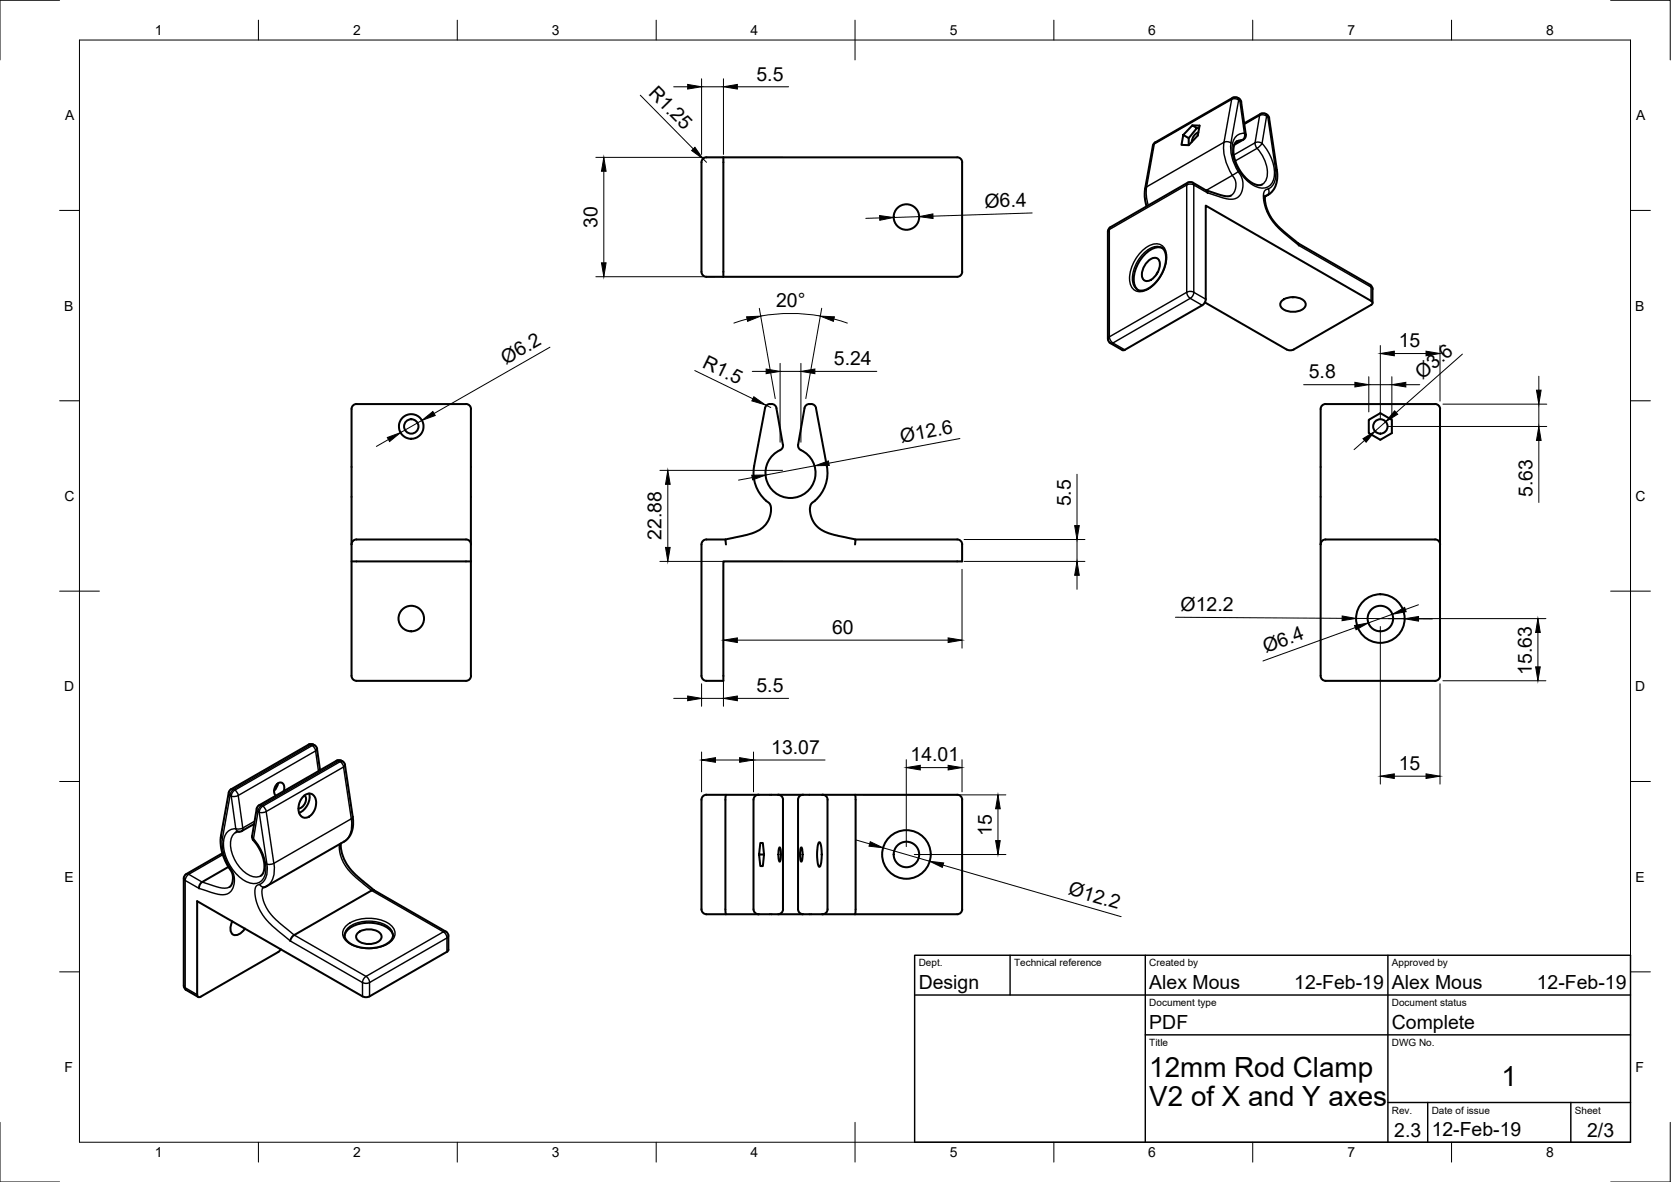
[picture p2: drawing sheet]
<svg xmlns="http://www.w3.org/2000/svg" width="420mm" height="297mm" viewBox="0 0 420 297" stroke-linecap="round" stroke-linejoin="round" font-family="sans-serif">
<!-- layer: Visible -->
<g fill="none" stroke="#000" stroke-width=".51">
<path d="M181.9 39.5v30.1M298.9 34.7v1.8M299.8 31.5l1.1 .7-2 2.5-1.4-.8zM299.8 31.5l1.8 .1-.4 2.4-2.3 2.5-1.8-.1 .4-2.5M300.9 32.2h.6M301.3 33.3a2.65 2.65 0 0 0-1.6 2.3M311.1 35.4l-.8 1-.2 1.8 .4 1.9 1.1 2.5 1.2 1.6 1.6 1.5 1.8 .8 1.2-.1M311.5 24.8l-.9-.4-.7 .2-19.6 11.3-.4 .7-2 10.8a9.7 9.7 0 0 0 .4 4.5M311.5 24.7l.5 .7 1.3 8.4a1.26 1.26 0 0 1-.7 1.3l-2.3 1.3M319.1 29.7l2 13a5.9 5.9 0 0 1-2.2 6.2l-.8 .5M319.1 29.7a1.66 1.66 0 0 0-2.1-1.1l-4.2 2.4M241.9 40.8v27.5"/>
<path d="M241.9 40.8a1.23 1.23 0 0 0-1.2-1.3h-63.1a1.26 1.26 0 0 0-1.2 1.3v27.5a1.26 1.26 0 0 0 1.2 1.3h63.1a1.26 1.26 0 0 0 1.2-1.3M303.3 47.8l4.4 1.4 1.2 .1 .6-.1M303.6 48.5l-.2-.6-3.5-2-.9-.1-19.8 11.3-.5 .5-.1 .6v27l.3 .8 3.3 2M318.1 49.2v1a12.4 12.4 0 0 0 5.5 8.7l2.8 2.3M288.4 65.9a2.09 2.09 0 0 1 2.7-.9 3.8 3.8 0 0 1-1.2 5 1.52 1.52 0 0 1-1.5 .6 1.52 1.52 0 0 1-1.2-1 4.6 4.6 0 0 1 1.2-3.7zM291.2 68.3l-.4 .7M292.1 62.2l.5 .5 .4 .7 .2 1.5-.5 2.5-.9 1.9-1.4 1.9-1.8 1.4-1.4 .4-1.2-.2M292.2 62.3a4.3 4.3 0 0 0-4.7 2 8.3 8.3 0 0 0-2.1 7.6l.8 1M303 76l20.5 11.8 .7 .2 1.1-.2 19.5-11.2 .3-.5-.3-.5-41.6-23.9v23.5l-.2 .7-.7 .8-19.5 11.2M322.4 75.5a4.4 4.4 0 0 1 5.7 .4 1.58 1.58 0 0 1-1.3 2.2 4.3 4.3 0 0 1-4.7-1 1.21 1.21 0 0 1 .3-1.6zM324.9 74.7h.4M326.4 61.2l18.4 10.6 .3 .8v3.5"/>
<path d="M326.4 61.2l.2 .5M282.8 87.9l-.6 .1M189.6 117.1a9.3 9.3 0 0 0 3 8.7M192.4 102.6l-2.8 14.5M192.4 102.5a1.5 1.5 0 0 1 1.4-1 1.5 1.5 0 0 1 1.4 1.1l1.7 9.1-.1 .7-.6 .7M196.1 113.1a6.3 6.3 0 0 0-2.3 9.6 6.3 6.3 0 0 0 9.9 0 6.3 6.3 0 0 0-2.3-9.6M203.9 101.5h-.4a1.26 1.26 0 0 0-1.2 1.1l-1.6 9.2 .2 .9 .5 .4M204 101.5l.6 .2 .6 .8M205.2 102.6l2.7 14.5M207.9 117.1a9.3 9.3 0 0 1-3 8.7M333.3 101.5h27.5a1.23 1.23 0 0 1 1.3 1.3v34M333.3 101.5a1.26 1.26 0 0 0-1.2 1.3v34"/>
<path d="M344.2 105.5l2.9-1.7 2.9 1.7v3.3l-2.9 1.7-2.9-1.7zM88.4 136.8a1.26 1.26 0 0 1 1.3-1.2h27.5a1.22 1.22 0 0 1 1.2 1.2M88.4 136.8v-34a1.26 1.26 0 0 1 1.3-1.3h27.5a1.22 1.22 0 0 1 1.2 1.3v34M88.4 136.8v33a1.26 1.26 0 0 0 1.3 1.3h27.5a1.26 1.26 0 0 0 1.2-1.3v-33M182.4 135.6h-4.8a1.26 1.26 0 0 0-1.2 1.2v33a1.26 1.26 0 0 0 1.2 1.3h4.3v-30h60v-4.3M182.4 135.6l.1 1.2M192.6 125.8l.9 .7 .3 .8a6.3 6.3 0 0 1-5.2 6.9l-6.2 1.4M204.9 125.8l-.8 .7-.3 .5a6.3 6.3 0 0 0 5.4 7.3l5.9 1.3-.1 1.2M215.1 135.6h25.6a1.26 1.26 0 0 1 1.2 1.2M332.1 136.8v33a1.26 1.26 0 0 0 1.2 1.3M333.3 135.6h27.5a1.26 1.26 0 0 1 1.3 1.2M333.3 135.6a1.26 1.26 0 0 0-1.2 1.2"/>
<path d="M362.1 136.8v33a1.26 1.26 0 0 1-1.3 1.3h-27.5M88.4 141.1h30M69.6 197.1l.2 .1M69.9 196.9l-.4 1.1-.6 .7M71.3 198.8a1.37 1.37 0 0 0-.9-2.2 2.22 2.22 0 0 0-1.1 3.4M76.5 199.9a1.62 1.62 0 0 1 0 2.3 1.81 1.81 0 0 1-1.4 1M77.7 199.4a4.4 4.4 0 0 1-2.5 4.9M79.1 187.3l-.9-.3-.6 .1-19.7 11.4-.4 .7-1.9 10.8a14.3 14.3 0 0 0 2.8 9.5l.2 .9a2.73 2.73 0 0 1-.9 2.5M79.1 187.3l.4 .4 .2 .5M79.7 188.2l.8 5.4M86.1 191.4l-.9-.4-.6 .2-19.4 11.2M86.2 191.3l.6 .9"/>
<path d="M86.7 192.3l2 13a5.9 5.9 0 0 1-2.2 6.2l-19.6 11.3-.7 .2M182.5 199.7h-4.9a1.26 1.26 0 0 0-1.2 1.3v27.5a1.26 1.26 0 0 0 1.2 1.3h4.9M190.7 199.7l-8.2 .1-.1 29.1 .1 .9M190.7 199.7h4.9M190.7 199.7a1.26 1.26 0 0 0-1.2 1.3v27.5a1.26 1.26 0 0 0 1.2 1.3M195.6 199.7h6.3M195.6 199.7a1.23 1.23 0 0 1 1.3 1.3v27.5a1.26 1.26 0 0 1-1.3 1.3M201.9 199.7h4.9M201.9 199.7a1.26 1.26 0 0 0-1.2 1.3v27.5a1.26 1.26 0 0 0 1.2 1.3M206.8 199.7h8.2M206.8 199.7a1.26 1.26 0 0 1 1.3 1.3v27.5a1.22 1.22 0 0 1-1.3 1.3M215 199.7l.1 1.2v27.7l-.1 1.2"/>
<path d="M215 199.7h25.7a1.26 1.26 0 0 1 1.2 1.3M55.9 214.4l-9.1 5.3-.5 .7-.1 27.3 .4 .9 3.2 1.9M57.4 217.9l-6.6 3.8a1.8 1.8 0 0 0-.8 1.6M60.1 209l-.9 .2M63.9 207.1l-3.1 1.7-.7 .2M64.5 203.3l-1.1 6.8a3.9 3.9 0 0 0 1.2 2.1l1.2 2.4 .6 2v2.1l-.3 .9-.5 .5M65.1 202.4l-.6 .8M76.3 200.1a1.79 1.79 0 0 1 2.2-.5 1.79 1.79 0 0 1 1 2 3.6 3.6 0 0 1-2.9 3.9 2.4 2.4 0 0 1-1.4-3.3l.3-1zM85.7 212l.3 2.5 1.3 2.9 2.2 2.5 4.5 3.8M190.9 214.7l.3 2.9h.6l.3-2.9-.3-2.9h-.6l-.3 2.9h1.2M196 213a.96 .96 0 0 1 .3 1.2v1.1a.96 .96 0 0 1-.3 1.2l-.3-1.4zM201.4 213a4.6 4.6 0 0 1 0 3.5l-.2-1.2v-1.7z"/>
<path d="M205.9 211.7h.1a6 6 0 0 1 .6 4 2.67 2.67 0 0 1-.6 2.1 9.2 9.2 0 0 1-.3-5.4zM241.9 201v27.5M58.4 231.5a2.62 2.62 0 0 0 .2 3.4 2.62 2.62 0 0 0 3-1.5M69.9 239.3l-19.4 11.2h-.7l-.2-.5M70.6 238.5l-.7 .8M86.6 235l.5 1.2 1.4 1.2 2.1 .7 2 .2 2.5-.3 1.9-.7 1.4-1.1 .4-1.2M86.6 235.2a4 4 0 0 1 3.2-2.9 8.5 8.5 0 0 1 8.6 1.7l.4 1.2M90 234.4a4.4 4.4 0 0 1 5.8 .4 1.58 1.58 0 0 1-1.4 2.2 4.3 4.3 0 0 1-4.7-1 1.21 1.21 0 0 1 .3-1.6zM92.6 237.2h.3M94 223.7l-.6 .1-19.4 11.2-.6 .5-.4 1M94 223.7l18.1 10.4M112.1 234.1l.5 .5 .2 .6"/>
<path d="M112.7 235.2v3.5M112.8 238.7l-.4 .5-19.5 11.2-.7 .2-.7-.1-41.9-24v23.5M182.5 229.8h8.2M190.7 229.8h11.2M201.9 229.8h4.9M206.8 229.8h8.2M241.9 228.5a1.26 1.26 0 0 1-1.2 1.3h-25.7"/>
<circle cx="227.9" cy="54.5" r="3.2"/>
<circle cx="103.4" cy="107.2" r="3.1"/>
<circle cx="103.4" cy="107.2" r="1.81"/>
<circle cx="347.1" cy="107.2" r="1.81"/>
<circle cx="103.4" cy="155.4" r="3.2"/>
<circle cx="347.1" cy="155.4" r="6.1"/>
<circle cx="347.1" cy="155.4" r="3.2"/>
<circle cx="227.9" cy="214.7" r="6.1"/>
<circle cx="227.9" cy="214.7" r="3.2"/>
</g>
<!-- layer: Visible Narrow -->
<g fill="none" stroke="#000" stroke-width=".36">
<path d="M290.5 35.8l-.6 .8M307.8 35.8a12.3 12.3 0 0 0 2.1 8.3M307.8 35.8l-19.5 11.2M307.8 35.8l1-.2 .7 .3M309.5 35.9a10.7 10.7 0 0 0 1.8 7.2M309.7 25l-19.5 11.2-1.9 10.8M309.7 25l-1.9 10.8M309.7 25l1.1-.2 .7 .3M309.9 24.6l-.2 .4M311.2 24.6l.3 .5M311.4 25.2l.3 .1M311.4 25.2l-1.9 10.7"/>
<path d="M311.5 24.7l.3 .6M311.7 25.3l1.2 8.2M311.8 25.3l.3 .3M312.4 35.1l-2 1.2M312.4 35.1l-1.3 .3M312.6 35.1h-.2M312.9 33.5l.1 .4a1.38 1.38 0 0 1-.6 1.2M312.9 33.5l.4 .3M312.9 33.5a3 3 0 0 0-3.1 3.3 11.4 11.4 0 0 0 6.1 10.2 3.1 3.1 0 0 0 4.5-3.1 11.4 11.4 0 0 0-3.1-7.9M315.6 35.9l-5.4 3.1M315.6 35.9l.1 .7 .4 .7M315.6 35.9l.7-.2 1 .3"/>
<path d="M316.1 37.3l-5.5 3.1M316.1 37.3a8.5 8.5 0 0 1 2.3 7.9l-1 1.1M316.7 29l-1.1 6.9M316.7 29l-3.8 2.2M317 28.6l-.3 .4M317.3 36.1l1.2-6.9 .3 .2 1.9 13M317.3 36l-1.2 1.3M318.2 28.6l.3 .6-1.1-.4-.7 .2M318.5 28.8l.6 .9M278.9 57.7l19.5-11.2v27l-19.5 11.2zM278.9 57.7l-.3 .5M279.2 57.1l-.3 .6"/>
<path d="M288.3 47l-.1 1.8 .5 2.8M288.3 47l-.4 .4M298.7 45.9l-.3 .6 1.1-.2 .7 .2-.3-.6M309.9 44.1l.7 1.1 .2 1a3.3 3.3 0 0 1-1.3 3M309.9 44.1l-6.6 3.7M311.3 43.1l.7 1.1 .5 1.7-.2 2.2-.9 1.3a3.8 3.8 0 0 1-4 .3l-3.8-1.2-3.4-2v27l3 1.7M311.3 43.1l-1.4 1M318.6 49.1l-.5 .1M318.6 49.1l-.5 .3M318.9 49l-.3 .1M318.9 47.5a1.56 1.56 0 0 0-1.2 2.1l.5 2.7 .8 1.8 1 1.6 1.7 1.8 4.9 4.2 18.1 10.4v3.5M318.9 47.5a1.23 1.23 0 0 1-.3 1.6"/>
<path d="M320.7 42.4l.4 .3M320.7 42.4a4.5 4.5 0 0 1-1.8 5.1M287.2 63a4.5 4.5 0 0 1 4.5-1.6 3.5 3.5 0 0 1 1.6 4.1 10 10 0 0 1-5.5 7.6 2.76 2.76 0 0 1-2.8-.4 2.76 2.76 0 0 1-1-2.7 10.4 10.4 0 0 1 3.2-7zM292.1 62.2a3.7 3.7 0 0 0-4.2 1.1 9.1 9.1 0 0 0-3 7.9l.6 1.2 .5 .4M298.4 73.4l1.1-.2 .7 .2-.4 1.1-.5 .5-.7-.9zM299.3 75l3 1.7M299.3 75l-19.5 11.2M344.5 71.5l.6 1.1M278.9 84.6l.4 1.1 .5 .5M278.9 84.6l-.3 .5M279.8 86.2l3 1.7M279.8 86.2h-.6"/>
<path d="M57.5 199.2l.4 .7M57.8 199.9l.3 .2M57.8 199.9l-1.9 10.8M58.1 198.3l.6 .1-.5 .5-.3 1M59 198.5l-.5 .5-.3 1.1M59 198.5l.6 .6 .3 .8M59.9 199.9l1.1 8.2M59.9 199.9l-.7 .2h-1M77.6 187.1l.6 .1M78.2 187.2l-19.5 11.2 .3 .2M78.2 187.2l.3 .2-19.5 11.2M78.8 187.1l-.6 .1"/>
<path d="M79.1 187.3h-.6l.6 .6 .3 .8 .3-.5M80.1 193.8l-.7-5.1-19.5 11.2M84.6 191.2h.6M85.2 191.2l-19.4 11.2 .3 .2M85.2 191.2l.3 .2-19.4 11.2M85.9 191.2h-.7M86.2 191.3l-.7 .1 .6 .6 .3 .7M86.4 192.8l-19.5 11.1M86.4 192.8l1.9 13M86.8 192.2l-.4 .5M46.8 219.7h.7M47.5 219.7l3.3 2 2 .6a7.4 7.4 0 0 0 4.7 .7l.2-.1"/>
<path d="M47.5 219.7l-.6 .5-.3 1.1M55.6 210l.3 .7M55.9 210.7a10.7 10.7 0 0 0 1.9 7.2M56 214.8l-8.5 4.9M57.6 218.1a.46 .46 0 0 1 .6 .5l.6 1.4 .1 1.6-.3 1.5-.9 1.2a4.1 4.1 0 0 1-4.1 .1l-3.6-1.1-3.4-2M58.1 200.1l1.2 8.2M59.3 209.2a3.9 3.9 0 0 0-1.2 4.3 9.3 9.3 0 0 0 5.4 6.8h1.4l.7-.2M59.3 208.3l.3 .5 .5 .2M59.3 208.3a3 3 0 0 0-3.1 3.2 11.4 11.4 0 0 0 6.1 10.2 3.1 3.1 0 0 0 4.5-3 11.4 11.4 0 0 0-3.1-7.9M61.1 208.1l-.7 .2h-1.1M61.1 208.1l-.3 .7M63.4 210.1l.3 .7"/>
<path d="M63.7 210.8v.4M64 206.4l-3 1.7M64.5 203.2l.4 .8M64.9 204l.3 .1M64.9 204l-1.2 6.8M65.1 202.4h.7l-.6 .5-.3 1.1M65.2 204.1l1.9 13.1M66.1 202.6l-.6 .5-.3 1M66.1 202.6l.5 .6 .3 .7M66.9 203.9l2 13.1 19.4-11.2M66.9 203.9l-1 .3-.7-.1M67.1 217.2h.7l1.1-.2a5.4 5.4 0 0 1-1.8 5.7"/>
<path d="M67.1 217.2a4.5 4.5 0 0 1-1.8 5.1M85.4 212.1v2a12.8 12.8 0 0 0 5.6 7.7l2.4 2 18.1 10.4M88.3 205.8a5.4 5.4 0 0 1-1.8 5.7M88.7 205.3l-.4 .5M46.2 220.7l.4 .6M46.6 221.3v26.9M65.3 222.3l.2 .3a1.05 1.05 0 0 0 1.2 .3M65.3 222.3a1.65 1.65 0 0 0-1.2 2.2l.5 2.4 1.4 2.9 1.6 2.1 2.7 2.4 2.7 2.2 18.1 10.4M66.2 223l-.4 1.1a11.3 11.3 0 0 0 5.2 8.5l3 2.4 18 10.4 19.5-11.2M86.6 235a3.7 3.7 0 0 1 3.1-3 9.1 9.1 0 0 1 8.3 1.2l.7 1.2 .1 .6M87.3 232.4a9.8 9.8 0 0 1 10.9 0 2.74 2.74 0 0 1 1.1 2.7 2.74 2.74 0 0 1-1.9 2.2 10 10 0 0 1-10.1-.6 2.59 2.59 0 0 1 0-4.3zM111.5 234.2l.5 .5 .4 1"/>
<path d="M112.1 234.1l-.6 .1M112.4 235.7l-19.5 11.2M112.4 235.7v3.5M112.8 235.2l-.4 .5M46.2 247.7l.4 .5M46.6 248.2l3 1.8M46.6 248.2l.2 .6M91.1 246.9v3.5M91.2 246.9l.3-1 .5-.5 .6 .5 .3 1M91.2 246.9l1 .2 .7-.2M92.9 246.9v3.5"/>
</g>
<!-- layer: Border -->
<g fill="none" stroke="#000" stroke-width=".25">
<path d="M15 .1h-15v15M20 10.1h390v276.9h-390zM65 5.1v5M115 5.1v5M165 5.1v5M215 5.1v10M265 5.1v5M315 5.1v5M365 5.1v5M405 .1h15v15M15 52.9h5M410 52.9h5"/>
<path d="M15 100.7h5M410 100.7h5M15 148.6h10M405 148.6h10M15 196.4h5M410 196.4h5M15 244.2h5M410 244.2h5M0 282.1v14.9h15M65 287v5M115 287v5M165 287v5"/>
<path d="M215 282.1v9.9M265 287v5M315 287v5M365 287v5M420 282.1v14.9h-15"/>
</g>
<!-- layer: TitleBlock -->
<path d="M230 240.1h180v46.9h-180zM230 250h180M254 240.1v9.9M288 240.1v46.9M349 240.1v46.9M288 260.1h122M349 277.1h61M359 277.1v9.9M395 277.1v9.9" fill="none" stroke="#000" stroke-width=".36"/>
<!-- layer: Dimensions -->
<g fill="none" stroke="#000" stroke-width=".25">
<path d="M176.4 19.8v19M181.9 19.8v19M149.8 39.5h47M161 23.9l13.3 13.5M169.4 21.8h3.5M176.4 21.8h5.5M176.8 39.9l.9 .9M185.4 21.8h12.9M151.8 43v23M221.2 54.8l-3.5 .1M231.1 54.4l-6.4 .3M259.5 53.5l-24.9 .8"/>
<path d="M149.8 69.5h30.1M190.9 77.5l4 22.7M191.3 79.4a43.2 43.2 0 0 1 15 0M206.6 77.5l-4 22.7M138.3 87.3l-29.2 16.6M174.7 93.1l14.6 7.1M187.9 80.2l-3.4 1M189.1 93.3h3.5M196.2 91.3v19.8M196.2 93.3h5.2M201.4 91.3v19.8M204.9 93.3h15.6"/>
<path d="M209.7 80.2l3.3 1M327.8 96.7h12.9M344.2 94.7v8.8M344.2 96.7h5.8M347.1 86.8v18.4M350 94.7v12.2M350.6 88.8h8M353.5 96.7h3.5M362.1 86.8v14M367.7 89l-16.7 14.7M386.9 94.6v3.5M97.7 110.5l-3.1 1.7"/>
<path d="M106.1 105.6l-5.4 3.1M165.9 118.2h30.9M192.4 101.8l1.4 .6M205 117l-12.4 2.4M241.4 110.2l-33 6.2M270.8 119.2v12.9M343.1 110.7l-2.6 2.3M348.4 106l-2.7 2.4M349.1 107.2h39.8M362.8 101.6h26.1M386.9 101.6v5.6M386.9 110.7v15.6"/>
<path d="M167.9 121.7v15.9M189.1 120l-3.4 .7M242.4 135.6h30.4M270.8 135.6v5.5M165.9 141.1h30.9M181.9 143.1v34.4M241.9 143.1v19.8M242.4 141.1h30.4M270.8 144.6v3.5M295.6 155.1l41.9 .3M340.8 157.7l-23.2 8.4M341 155.4l12.2 .1"/>
<path d="M347.1 157.4v39.6M349.1 155.5h39.6M350.1 154.4l-6 2.1M356.7 152l-3.3 1.2M356.7 155.5h3.5M386.7 158.9v8.7M169.4 175.5h3.5M176.4 171.8v5.7M176.4 175.5h5.5M185.4 160.9h53M185.4 175.5h12.9M362.1 171.8v25.2"/>
<path d="M362.8 171.1h25.9M176.4 189v10M179.9 191h6.1M189.5 189v10M189.5 191h18M217 199.8h35.9M227.9 190.9v21.9M231.4 192.9h7M241.9 190.9v8.1M350.6 195.1h8M215.3 211.1l3.4 1M222 213l11.7 3.4"/>
<path d="M229.9 214.7h23M237.1 217.4l44.8 13M250.9 203.2v8.1"/>
</g>
<g fill="#000" stroke="#000" stroke-width=".25">
<path d="M172.9 21.2l3.5 .6-3.5 .6zM174.7 37l2.1 2.9-2.9-2.1zM181.9 21.8l3.5-.6v1.2zM151.8 39.5l.6 3.5h-1.2zM221.2 54.2l3.5 .5-3.5 .7zM231.1 54.4l3.5-.7v1.2zM151.2 66h1.2l-.6 3.5zM187.7 79.6l3.6-.2-3.3 1.4zM189.5 99.7l2.9 2.1-3.4-1.1zM192.6 92.7l3.6 .6-3.6 .6zM201.4 93.3l3.5-.6v1.2zM206.3 79.4l3.5 .2-.3 1.2z"/>
<path d="M340.7 96.1l3.5 .6-3.5 .5zM347.1 88.8l3.5-.5v1.1zM350 96.7l3.5-.6v1.1zM358.6 88.3l3.5 .5-3.5 .6zM386.3 98.1h1.2l-.6 3.5zM97.4 109.9l3.3-1.2-2.7 2.3zM106.1 105.6l2.7-2.2 .6 1zM189 119.4h3.6l-3.3 1.2zM205 117l3.3-1.2 .2 1.2zM342.7 110.2l3-1.8-2.2 2.7zM350.7 103.2l.7 .9-3 1.9zM386.9 107.2l.6 3.5h-1.2z"/>
<path d="M167.9 118.2l.6 3.5h-1.2zM167.3 137.6h1.2l-.6 3.5zM270.2 132.1h1.2l-.6 3.5zM270.8 141.1l.6 3.5h-1.2zM337.5 154.8l3.5 .6-3.5 .6zM340.6 157.2l3.5-.7-3.1 1.8zM350.1 154.4l3.1-1.8 .4 1.1zM353.2 155.5l3.5-.6v1.2zM386.7 155.5l.6 3.4h-1.2zM172.9 174.9l3.5 .6-3.5 .6zM181.9 160.9l3.5-.6v1.2zM181.9 175.5l3.5-.6v1.2z"/>
<path d="M238.4 160.3l3.5 .6-3.5 .6zM386.1 167.6h1.2l-.6 3.5zM176.4 191l3.5-.6v1.2zM186 190.4l3.5 .6-3.5 .6zM227.9 192.9l3.5-.6v1.2zM238.4 192.3l3.5 .6-3.5 .6zM347.1 195.1l3.5-.6v1.1zM358.6 194.5l3.5 .6-3.5 .5zM218.8 211.5l3.2 1.5-3.5-.4zM233.7 216.4l3.6 .5-.4 1.1zM250.9 199.8l.6 3.4h-1.2zM250.3 211.3h1.2l-.6 3.4z"/>
</g>
<g font-size="7">
<text x="289" y="270.6">12mm Rod Clamp</text>
<text x="377.5" y="273">1</text>
<text x="289" y="278.1">V2 of X and Y axes</text>
</g>
<g font-size="4.9">
<text x="162.9" y="23.6" transform="rotate(45 162.9 23.6)">R1.25</text>
<text x="190.2" y="20.2">5.5</text>
<text x="247.6" y="52.3" transform="rotate(-2 247.6 52.3)">Ø6.4</text>
<text x="150.3" y="57.2" transform="rotate(-90 150.3 57.2)">30</text>
<text x="195.2" y="77.2">20°</text>
<text x="351.7" y="87.3">15</text>
<text x="127.2" y="91.7" transform="rotate(-30 127.2 91.7)">Ø6.2</text>
<text x="176.4" y="92.2" transform="rotate(26 176.4 92.2)">R1.5</text>
<text x="209.7" y="91.8">5.24</text>
<text x="329.1" y="95.1">5.8</text>
<text x="357.7" y="95.6" transform="rotate(-41 357.7 95.6)">Ø3.6</text>
<text x="226.7" y="111.3" transform="rotate(-11 226.7 111.3)">Ø12.6</text>
<text x="385.4" y="125" transform="rotate(-90 385.4 125)">5.63</text>
<text x="269.2" y="127.3" transform="rotate(-90 269.2 127.3)">5.5</text>
<text x="166.4" y="135.7" transform="rotate(-90 166.4 135.7)">22.88</text>
<text x="296.9" y="153.5">Ø12.2</text>
<text x="209.2" y="159.3">60</text>
<text x="318.2" y="164.1" transform="rotate(-20 318.2 164.1)">Ø6.4</text>
<text x="190.2" y="173.9">5.5</text>
<text x="385.1" y="169.5" transform="rotate(-90 385.1 169.5)">15.63</text>
<text x="193.9" y="189.4">13.07</text>
<text x="229" y="191.3">14.01</text>
<text x="351.7" y="193.5">15</text>
<text x="249.4" y="210.1" transform="rotate(-90 249.4 210.1)">15</text>
<text x="268.4" y="224.8" transform="rotate(16 268.4 224.8)">Ø12.2</text>
<text x="231" y="248.5">Design</text>
<text x="289" y="248.5">Alex Mous</text>
<text x="325.4" y="248.5">12-Feb-19</text>
<text x="350" y="248.5">Alex Mous</text>
<text x="386.4" y="248.5">12-Feb-19</text>
<text x="289" y="258.6">PDF</text>
<text x="350" y="258.6">Complete</text>
<text x="350.6" y="285.7">2.3</text>
<text x="360" y="285.5">12-Feb-19</text>
<text x="399.1" y="285.7">2/3</text>
</g>
<g font-size="3.5">
<text x="39" y="8.8">1</text>
<text x="88.8" y="8.8">2</text>
<text x="138.8" y="8.8">3</text>
<text x="188.7" y="8.8">4</text>
<text x="238.8" y="8.8">5</text>
<text x="288.7" y="8.8">6</text>
<text x="338.8" y="8.8">7</text>
<text x="388.8" y="8.8">8</text>
<text x="16.4" y="30.2">A</text>
<text x="411.4" y="30.2">A</text>
<text x="16.2" y="78">B</text>
<text x="411.2" y="78">B</text>
<text x="16.2" y="125.9">C</text>
<text x="411.2" y="125.9">C</text>
<text x="16.2" y="173.7">D</text>
<text x="411.2" y="173.7">D</text>
<text x="16.2" y="221.6">E</text>
<text x="411.2" y="221.6">E</text>
<text x="16.2" y="269.4">F</text>
<text x="411.2" y="269.4">F</text>
<text x="39" y="290.8">1</text>
<text x="88.8" y="290.8">2</text>
<text x="138.8" y="290.8">3</text>
<text x="188.7" y="290.8">4</text>
<text x="238.8" y="290.8">5</text>
<text x="288.7" y="290.8">6</text>
<text x="338.8" y="290.8">7</text>
<text x="388.8" y="290.8">8</text>
</g>
<g font-size="2.5">
<text x="231" y="242.9">Dept.</text>
<text x="255" y="242.9">Technical reference</text>
<text x="289" y="242.9">Created by</text>
<text x="350" y="242.9">Approved by</text>
<text x="289" y="252.8">Document type</text>
<text x="350" y="252.8">Document status</text>
<text x="289" y="262.9">Title</text>
<text x="350" y="262.9">DWG No.</text>
<text x="350" y="279.9">Rev.</text>
<text x="360" y="279.9">Date of issue</text>
<text x="396" y="279.9">Sheet</text>
</g>
</svg>
